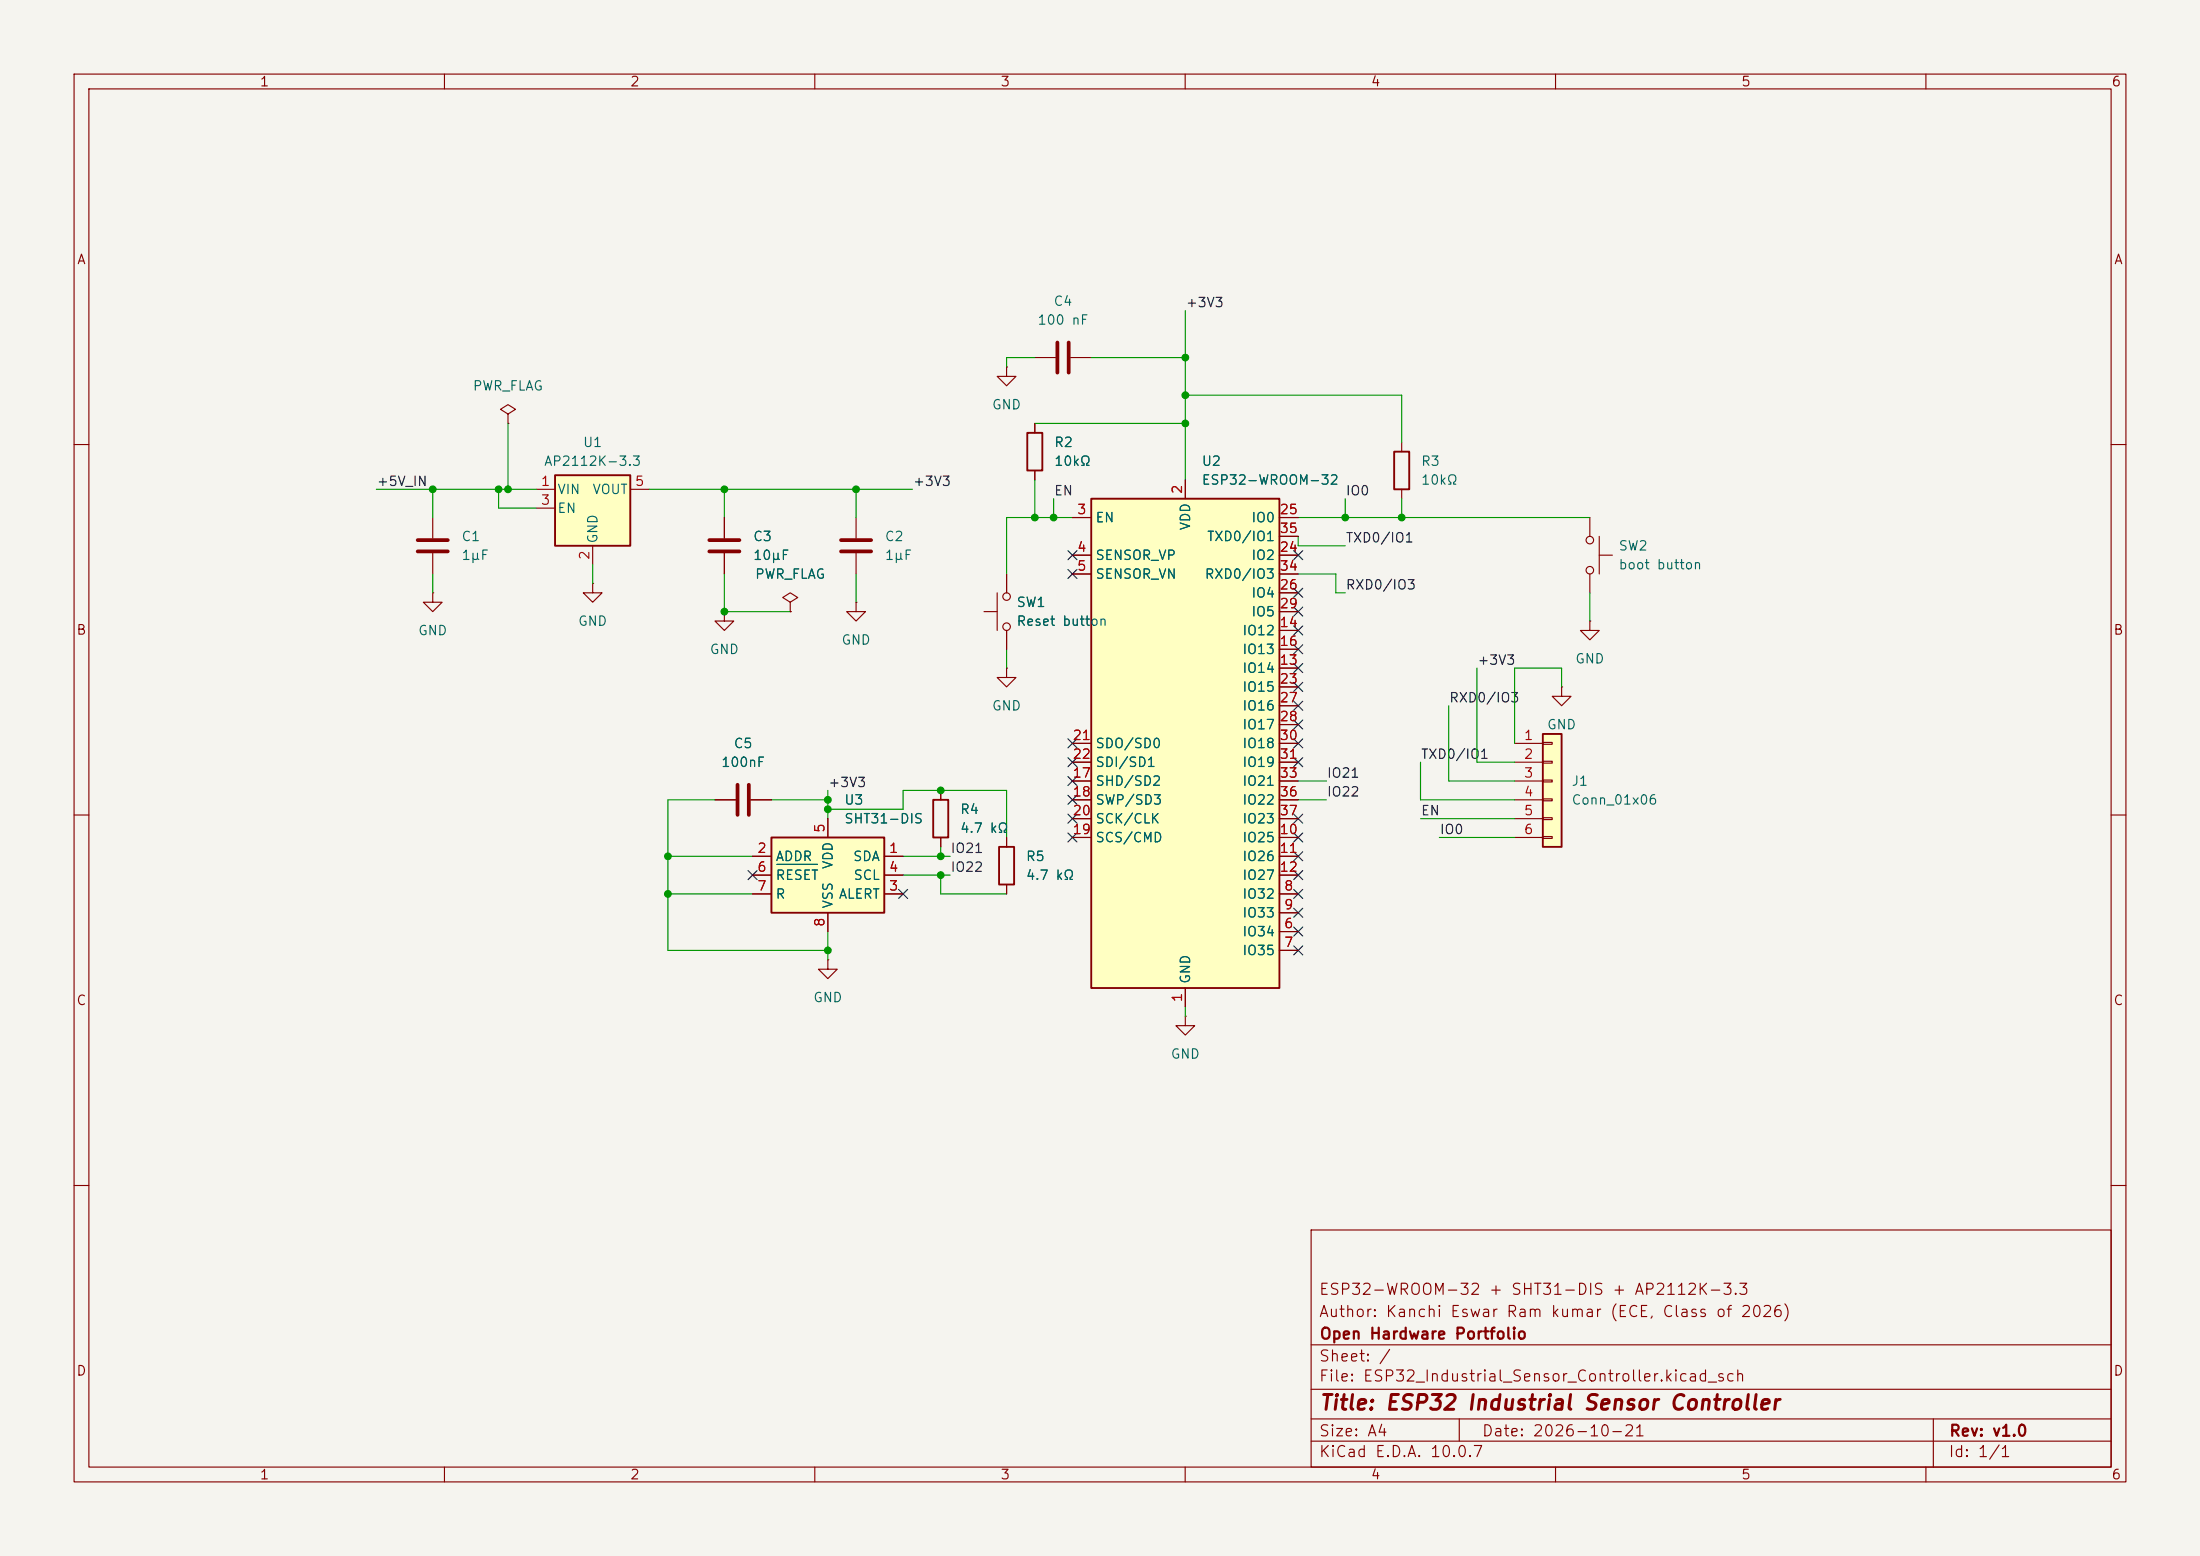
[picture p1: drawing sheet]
<svg xmlns="http://www.w3.org/2000/svg" width="297mm" height="210mm" viewBox="0 0 297 210" stroke-linecap="round" stroke-linejoin="round" font-family="sans-serif">
<path d="M0 0h297v210h-297z" fill="#f5f4ef" stroke="#f5f4ef" stroke-width=".14"/>
<g fill="none" stroke="#840000" stroke-width=".15">
<path d="M10 10h277v190h-277zM12 12h273v186h-273zM60 10v2M110 10v2M160 10v2M210 10v2M260 10v2M10 60h2M285 60h2M10 110h2M285 110h2M10 160h2"/>
<path d="M177 166h108v32h-108zM285 160h2M60 198v2M110 198v2M160 198v2M177 194.5h108M177 191.5h108M177 187.5h108M177 181.5h108M197 191.5v3M210 198v2M260 198v2"/>
<path d="M261 191.5v6.5"/>
</g>
<path d="M208.3 99.1h2.5v15.2h-2.5z" fill="#ffffc2"/>
<path d="M208.3 99.1h2.5v15.2h-2.5z" fill="none" stroke="#840000" stroke-width=".25"/>
<path d="M204.5 100.3h3.8M204.5 102.9h3.8M204.5 105.4h3.8M204.5 108h3.8M204.5 110.5h3.8M204.5 113h3.8M208.3 100.2h1.2v.3h-1.2zM208.3 102.7h1.2v.3h-1.2zM208.3 105.3h1.2v.2h-1.2zM208.3 107.8h1.2v.3h-1.2zM208.3 110.4h1.2v.2h-1.2zM208.3 112.9h1.2v.3h-1.2z" fill="none" stroke="#840000" stroke-width=".15"/>
<path d="M104.1 113h15.3v10.2h-15.3z" fill="#ffffc2"/>
<path d="M138.7 58.4h2v5.1h-2zM188.2 61h2v5h-2zM104.1 113h15.3v10.2h-15.3zM126 108h2v5h-2zM134.9 114.3h2v5.1h-2z" fill="none" stroke="#840000" stroke-width=".25"/>
<g fill="none" stroke="#840000" stroke-width=".15">
<path d="M68.6 55.9l1-.7-1-.6-1 .6 1 .7v1.3M68.6 57.2h.1M135.9 49.5v1.3h1.3l-1.3 1.3-1.3-1.3h1.3M135.9 49.5h.1M139.7 57.2v1.2M139.7 48.3h2.8M144.5 48.3h2.8M189.2 59.7v1.3M58.4 69.9v2.7M58.4 74.7v2.8M97.8 69.9v2.7M97.8 74.7v2.8"/>
<path d="M135.9 77.5v2.5M139.7 63.5v1.3M189.2 66v1.3M214.6 69.9v2.5M214.6 77.5v2.5M215.9 74.9h1.8M215.9 72.4v5.1M58.4 80v1.3h1.3l-1.3 1.3-1.3-1.3h1.3M58.4 80h.1M97.8 82.6v1.2h1.3l-1.3 1.3-1.3-1.3h1.3M97.8 82.6h.1M106.7 81.3l1-.7-1-.6-1 .6 1 .7v1.3"/>
<path d="M106.7 82.6h.1M132.8 82.6h1.8M134.6 80v5.1M135.9 90.2v1.2h1.3l-1.3 1.3-1.3-1.3h1.3M135.9 90.2h.1M135.9 85.1v2.5M210.8 92.7v1.3h1.3l-1.3 1.3-1.3-1.3h1.3M210.8 92.7h.1M214.6 83.8v1.3h1.3l-1.3 1.3-1.2-1.3h1.2M214.6 83.8h.1M96.5 108h2.8M101.3 108h2.8"/>
<path d="M101.6 115.6h2.5M101.6 118.1h2.5M111.8 110.5v2.5M119.4 115.6h2.5M119.4 118.1h2.5M127 106.7v1.3M127 113v1.3M135.9 113v1.3M135.9 119.4v1.3M101.6 120.7h2.5M111.8 129.5v1.3h1.2l-1.2 1.3-1.3-1.3h1.3M111.8 129.5h.1"/>
<path d="M111.8 123.2v2.5M119.4 120.7h2.5"/>
<circle cx="214.6" cy="72.9" r=".51"/>
<circle cx="214.6" cy="77" r=".51"/>
<circle cx="135.9" cy="84.6" r=".51"/>
<circle cx="135.9" cy="80.5" r=".51"/>
</g>
<path d="M104.9 116.7h5.5" fill="none" stroke="#006464" stroke-width=".15"/>
<path d="M142.7 46.2v4.1M144.3 46.2v4.1M56.4 72.9h4.1M56.4 74.4h4.1M95.8 72.9h4M95.8 74.4h4M99.6 105.9v4.1M101.1 105.9v4.1" fill="none" stroke="#840000" stroke-width=".51"/>
<path d="M74.9 64.1h10.2v9.6h-10.2z" fill="#ffffc2"/>
<path d="M74.9 64.1h10.2v9.6h-10.2z" fill="none" stroke="#840000" stroke-width=".25"/>
<path d="M72.4 66h2.5M72.4 68.6h2.5M80 78.7v1.3h1.3l-1.3 1.3-1.3-1.3h1.3M80 78.7h.1M80 73.7v2.5M85.1 66h2.5M115.6 81.3v1.3h1.2l-1.2 1.2-1.3-1.2h1.3M115.6 81.3h.1" fill="none" stroke="#840000" stroke-width=".15"/>
<path d="M147.3 67.3h25.4v66.1h-25.4z" fill="#ffffc2"/>
<path d="M147.3 67.3h25.4v66.1h-25.4z" fill="none" stroke="#840000" stroke-width=".25"/>
<g fill="none" stroke="#840000" stroke-width=".15">
<path d="M139.7 57.2v1.2M97.8 69.9v2.7M97.8 74.7v2.8M115.6 69.9v2.7M115.6 74.7v2.8M135.9 77.5v2.5M139.7 63.5v1.3M144.8 69.9h2.5M144.8 74.9h2.5M144.8 77.5h2.5M160 64.8v2.5M172.7 69.9h2.6"/>
<path d="M172.7 74.9h2.6M172.7 77.5h2.6M172.7 72.4h2.6M106.7 82.6h.1M135.9 85.1v2.5M172.7 90.2h2.6M172.7 85.1h2.6M172.7 87.6h2.6M172.7 92.7h2.6M172.7 80h2.6M172.7 95.3h2.6M172.7 97.8h2.6"/>
<path d="M172.7 82.6h2.6M96.5 108h2.8M101.3 108h2.8M101.6 115.6h2.5M101.6 118.1h2.5M111.8 110.5v2.5M119.4 115.6h2.5M119.4 118.1h2.5M127 106.7v1.3M127 113v1.3M135.9 113v1.3M135.9 119.4v1.3"/>
<path d="M144.8 113h2.5M144.8 105.4h2.5M144.8 108h2.5M144.8 110.5h2.5M144.8 100.3h2.5M144.8 102.9h2.5M172.7 113h2.6M172.7 115.6h2.6M172.7 118.1h2.6M172.7 105.4h2.6M172.7 108h2.6M172.7 110.5h2.6"/>
<path d="M172.7 100.3h2.6M172.7 102.9h2.6M101.6 120.7h2.5M111.8 123.2v2.5M119.4 120.7h2.5M160 137.2v1.2h1.3l-1.3 1.3-1.3-1.3h1.3M160 137.2h.1M160 133.4v2.5M172.7 125.7h2.6M172.7 128.3h2.6M172.7 120.7h2.6M172.7 123.2h2.6"/>
</g>
<path d="M113.5 72.9h4.1M113.5 74.4h4.1" fill="none" stroke="#840000" stroke-width=".51"/>
<g fill="none" stroke="#009600" stroke-width=".15">
<path d="M68.6 57.2v8.8M139.7 57.2h20.3M139.7 48.3h-3.8v1.2M147.3 48.3h12.7M160 41.9v22.9M160 53.3h29.2v6.4M50.8 66h21.6M58.4 66v3.9M58.4 77.5v2.5M67.3 66v2.6h5.1M80 76.2v2.5M87.6 66h35.6"/>
<path d="M97.8 66v3.9M97.8 77.5v5.1h8.9M115.6 66v3.9M115.6 77.5v3.8M139.7 64.8v5.1M142.2 67.3v2.6M144.8 69.9h-8.9v7.6M175.3 69.9h39.3M175.3 77.5h5v2.5h1.3M175.3 72.4v1.3h6.3M181.6 67.3v2.6M189.2 67.3v2.6"/>
<path d="M135.9 87.6v2.6M195.6 95.3v10.1h8.9M199.4 90.2v12.7h5.1M210.8 92.7v-2.5h-6.3v10.1M214.6 80v3.8M90.2 115.6h11.4M96.5 108h-6.3v20.3h21.6M104.1 108h7.7M111.8 109.2h10.1v-2.5h14v6.3M111.8 106.7v3.8M121.9 115.6h6.4M121.9 118.1h6.4"/>
<path d="M127 118.1v2.6h8.9M127 114.3v1.3M175.3 105.4h3.8M175.3 108h3.8M191.8 102.9v5.1h12.7M191.8 110.5h12.7M194.3 113h10.2M90.2 120.7h11.4M111.8 125.7v3.8M160 135.9v1.3"/>
</g>
<g fill="none" stroke="#000084" stroke-width=".15">
<path d="M144.2 76.9l1.2 1.2M144.2 74.3l1.2 1.2M145.4 74.3l-1.2 1.2M145.4 76.9l-1.2 1.2M174.7 74.3l1.2 1.2M174.7 79.4l1.2 1.2M175.9 74.3l-1.2 1.2M175.9 79.4l-1.2 1.2M144.2 99.7l1.2 1.2M145.4 99.7l-1.2 1.2M174.7 97.2l1.2 1.2M174.7 99.7l1.2 1.2"/>
<path d="M174.7 92.1l1.2 1.2M174.7 81.9l1.2 1.3M174.7 87l1.2 1.2M174.7 84.5l1.2 1.2M174.7 89.6l1.2 1.2M174.7 94.6l1.2 1.3M175.9 97.2l-1.2 1.2M175.9 99.7l-1.2 1.2M175.9 81.9l-1.2 1.3M175.9 92.1l-1.2 1.2M175.9 87l-1.2 1.2M175.9 84.5l-1.2 1.2"/>
<path d="M175.9 89.6l-1.2 1.2M175.9 94.6l-1.2 1.3M101 117.5l1.2 1.2M102.2 117.5l-1.2 1.2M144.2 102.3l1.2 1.2M144.2 112.4l1.2 1.2M144.2 104.8l1.2 1.2M144.2 109.9l1.2 1.2M144.2 107.3l1.2 1.3M145.4 102.3l-1.2 1.2M145.4 112.4l-1.2 1.2M145.4 104.8l-1.2 1.2"/>
<path d="M145.4 109.9l-1.2 1.2M145.4 107.3l-1.2 1.3M174.7 102.3l1.2 1.2M174.7 117.5l1.2 1.2M174.7 112.4l1.2 1.2M174.7 109.9l1.2 1.2M174.7 115l1.2 1.2M175.9 102.3l-1.2 1.2M175.9 117.5l-1.2 1.2M175.9 112.4l-1.2 1.2M175.9 109.9l-1.2 1.2M175.9 115l-1.2 1.2"/>
<path d="M121.3 120l1.2 1.3M122.5 120l-1.2 1.3M174.7 120l1.2 1.3M174.7 127.7l1.2 1.2M174.7 125.1l1.2 1.2M174.7 122.6l1.2 1.2M175.9 120l-1.2 1.3M175.9 127.7l-1.2 1.2M175.9 125.1l-1.2 1.2M175.9 122.6l-1.2 1.2"/>
</g>
<path d="M104.9 116.7h5.5" fill="none" stroke="#006464" stroke-width=".15"/>
<g fill="#009600" stroke="#009600" stroke-width=".14">
<circle cx="97.8" cy="82.6" r=".46"/>
<circle cx="111.8" cy="109.2" r=".46"/>
<circle cx="111.8" cy="108" r=".46"/>
<circle cx="111.8" cy="128.3" r=".46"/>
<circle cx="58.4" cy="66" r=".46"/>
<circle cx="90.2" cy="120.7" r=".46"/>
<circle cx="67.3" cy="66" r=".46"/>
<circle cx="90.2" cy="115.6" r=".46"/>
<circle cx="97.8" cy="66" r=".46"/>
<circle cx="68.6" cy="66" r=".46"/>
<circle cx="160" cy="53.3" r=".46"/>
<circle cx="160" cy="57.2" r=".46"/>
<circle cx="181.6" cy="69.9" r=".46"/>
<circle cx="189.2" cy="69.9" r=".46"/>
<circle cx="115.6" cy="66" r=".46"/>
<circle cx="160" cy="48.3" r=".46"/>
<circle cx="139.7" cy="69.9" r=".46"/>
<circle cx="142.2" cy="69.9" r=".46"/>
<circle cx="127" cy="118.1" r=".46"/>
<circle cx="127" cy="106.7" r=".46"/>
<circle cx="127" cy="115.6" r=".46"/>
</g>
<text font-size="2" fill="#840000" x="178" y="190.8">Title: ESP32 Industrial Sensor Controller</text>
<g font-size="1.5" fill="#840000">
<text x="178" y="178.1">Author: Kanchi Eswar Ram kumar (ECE, Class of 2026)</text>
<text x="178" y="175.1">ESP32-WROOM-32 + SHT31-DIS + AP2112K-3.3</text>
<text x="178" y="184.1">Sheet: /</text>
<text x="178" y="181.1">Open Hardware Portfolio</text>
<text x="178" y="186.8">File: ESP32_Industrial_Sensor_Controller.kicad_sch</text>
<text x="178" y="197">KiCad E.D.A. 10.0.7</text>
<text x="178" y="194.2">Size: A4</text>
<text x="200" y="194.2">Date: 2026-10-21</text>
<text x="263" y="197">Id: 1/1</text>
<text x="263" y="194.2">Rev: v1.0</text>
</g>
<g font-size="1.3" fill="#840000">
<text x="35" y="12">1</text>
<text x="85" y="12">2</text>
<text x="135" y="12">3</text>
<text x="185" y="12">4</text>
<text x="235" y="12">5</text>
<text x="285" y="12">6</text>
<text x="10.3" y="36">A</text>
<text x="285.3" y="36">A</text>
<text x="10.2" y="86">B</text>
<text x="285.2" y="86">B</text>
<text x="10.2" y="136">C</text>
<text x="285.2" y="136">C</text>
<text x="10.2" y="186">D</text>
<text x="285.2" y="186">D</text>
<text x="35" y="200">1</text>
<text x="85" y="200">2</text>
<text x="135" y="200">3</text>
<text x="185" y="200">4</text>
<text x="235" y="200">5</text>
<text x="285" y="200">6</text>
</g>
<g font-size="1.3" fill="#006464">
<text x="142.1" y="41.6">C4</text>
<text x="140" y="44.1">100 nF</text>
<text x="63.7" y="53">PWR_FLAG</text>
<text x="133.8" y="55.6">GND</text>
<text x="73.4" y="63.2">AP2112K-3.3</text>
<text x="78.6" y="60.7">U1</text>
<text x="142.2" y="60.7">R2</text>
<text x="142.2" y="63.2">10kΩ</text>
<text x="162.1" y="63.2">U2</text>
<text x="162.1" y="65.7">ESP32-WROOM-32</text>
<text x="191.8" y="63.2">R3</text>
<text x="191.8" y="65.7">10kΩ</text>
<text x="75.2" y="67">VIN</text>
<text x="75.2" y="69.5">EN</text>
<text x="79.9" y="67">VOUT</text>
<text x="147.8" y="70.8">EN</text>
<text x="161" y="71.7" transform="rotate(-90 161 71.7)">VDD</text>
<text x="168.8" y="70.8">IO0</text>
<text x="62.2" y="73.4">C1</text>
<text x="62.2" y="75.9">1µF</text>
<text x="81" y="73.4" transform="rotate(-90 81 73.4)">GND</text>
<text x="101.6" y="73.4">C3</text>
<text x="101.6" y="75.9">10µF</text>
<text x="119.4" y="73.4">C2</text>
<text x="119.4" y="75.9">1µF</text>
<text x="147.8" y="75.9">SENSOR_VP</text>
<text x="162.9" y="73.4">TXD0/IO1</text>
<text x="168.8" y="75.9">IO2</text>
<text x="218.4" y="74.6">SW2</text>
<text x="218.4" y="77.2">boot button</text>
<text x="101.8" y="78.4">PWR_FLAG</text>
<text x="137.1" y="82.2">SW1</text>
<text x="147.8" y="78.4">SENSOR_VN</text>
<text x="162.6" y="78.4">RXD0/IO3</text>
<text x="168.8" y="81">IO4</text>
<text x="168.8" y="83.5">IO5</text>
<text x="56.4" y="86.1">GND</text>
<text x="77.9" y="84.8">GND</text>
<text x="95.7" y="88.6">GND</text>
<text x="113.5" y="87.3">GND</text>
<text x="137.1" y="84.8">Reset button</text>
<text x="167.6" y="86.1">IO12</text>
<text x="167.6" y="88.6">IO13</text>
<text x="212.6" y="89.9">GND</text>
<text x="167.6" y="91.1">IO14</text>
<text x="167.6" y="93.7">IO15</text>
<text x="99" y="101.3">C5</text>
<text x="133.8" y="96.2">GND</text>
<text x="147.8" y="101.3">SDO/SD0</text>
<text x="167.6" y="96.2">IO16</text>
<text x="167.6" y="98.8">IO17</text>
<text x="167.6" y="101.3">IO18</text>
<text x="208.8" y="98.8">GND</text>
<text x="97.3" y="103.8">100nF</text>
<text x="147.8" y="106.4">SHD/SD2</text>
<text x="147.8" y="103.8">SDI/SD1</text>
<text x="167.6" y="103.8">IO19</text>
<text x="167.6" y="106.4">IO21</text>
<text x="212.1" y="106.4">J1</text>
<text x="113.9" y="108.9">U3</text>
<text x="113.9" y="111.5">SHT31-DIS</text>
<text x="129.5" y="110.2">R4</text>
<text x="129.5" y="112.7">4.7 kΩ</text>
<text x="147.8" y="108.9">SWP/SD3</text>
<text x="147.8" y="114">SCS/CMD</text>
<text x="147.8" y="111.5">SCK/CLK</text>
<text x="167.6" y="114">IO25</text>
<text x="167.6" y="108.9">IO22</text>
<text x="167.6" y="111.5">IO23</text>
<text x="212.1" y="108.9">Conn_01x06</text>
<text x="104.6" y="116.5">ADDR</text>
<text x="104.6" y="119.1">RESET</text>
<text x="112.7" y="117.4" transform="rotate(-90 112.7 117.4)">VDD</text>
<text x="115.1" y="116.5">SDA</text>
<text x="115.1" y="119.1">SCL</text>
<text x="138.4" y="116.5">R5</text>
<text x="138.4" y="119.1">4.7 kΩ</text>
<text x="167.6" y="116.5">IO26</text>
<text x="167.6" y="119.1">IO27</text>
<text x="104.6" y="121.6">R</text>
<text x="112.7" y="122.7" transform="rotate(-90 112.7 122.7)">VSS</text>
<text x="113.1" y="121.6">ALERT</text>
<text x="167.6" y="121.6">IO32</text>
<text x="167.6" y="124.2">IO33</text>
<text x="167.6" y="126.7">IO34</text>
<text x="167.6" y="129.2">IO35</text>
<text x="109.7" y="135.6">GND</text>
<text x="161" y="132.9" transform="rotate(-90 161 132.9)">GND</text>
<text x="158" y="143.2">GND</text>
</g>
<g font-size="1.3" fill="#0f0f0f">
<text x="160" y="41.8">+3V3</text>
<text x="50.8" y="65.9">+5V_IN</text>
<text x="123.2" y="65.9">+3V3</text>
<text x="142.2" y="67.2">EN</text>
<text x="181.6" y="67.2">IO0</text>
<text x="181.6" y="73.5">TXD0/IO1</text>
<text x="181.6" y="79.9">RXD0/IO3</text>
<text x="195.6" y="95.1">RXD0/IO3</text>
<text x="199.4" y="90">+3V3</text>
<text x="111.7" y="106.6">+3V3</text>
<text x="179" y="105.3">IO21</text>
<text x="179" y="107.8">IO22</text>
<text x="191.7" y="102.7">TXD0/IO1</text>
<text x="191.7" y="110.4">EN</text>
<text x="194.3" y="112.9">IO0</text>
<text x="128.2" y="115.4">IO21</text>
<text x="128.2" y="118">IO22</text>
</g>
<g font-size="1.3" fill="#a90000">
<text x="72.9" y="65.9">1</text>
<text x="85.6" y="65.9">5</text>
<text x="72.9" y="68.4">3</text>
<text x="145.3" y="69.7">3</text>
<text x="159.9" y="66.8" transform="rotate(-90 159.9 66.8)">2</text>
<text x="172.7" y="69.7">25</text>
<text x="79.9" y="75.7" transform="rotate(-90 79.9 75.7)">2</text>
<text x="145.3" y="74.8">4</text>
<text x="145.3" y="77.3">5</text>
<text x="172.7" y="74.8">24</text>
<text x="172.7" y="77.3">34</text>
<text x="172.7" y="72.3">35</text>
<text x="172.7" y="79.9">26</text>
<text x="172.7" y="82.4">29</text>
<text x="172.7" y="85">14</text>
<text x="172.7" y="87.5">16</text>
<text x="172.7" y="90">13</text>
<text x="172.7" y="92.6">23</text>
<text x="172.7" y="95.1">27</text>
<text x="144.7" y="100.2">21</text>
<text x="172.7" y="97.7">28</text>
<text x="172.7" y="100.2">30</text>
<text x="205.6" y="100.2">1</text>
<text x="144.7" y="105.3">17</text>
<text x="144.7" y="107.8">18</text>
<text x="144.7" y="102.7">22</text>
<text x="172.7" y="102.7">31</text>
<text x="172.7" y="105.3">33</text>
<text x="172.7" y="107.8">36</text>
<text x="205.6" y="102.7">2</text>
<text x="205.6" y="105.3">3</text>
<text x="205.6" y="107.8">4</text>
<text x="111.6" y="112.5" transform="rotate(-90 111.6 112.5)">5</text>
<text x="144.7" y="112.9">19</text>
<text x="144.7" y="110.4">20</text>
<text x="172.7" y="112.9">10</text>
<text x="172.7" y="110.4">37</text>
<text x="205.6" y="110.4">5</text>
<text x="205.6" y="112.9">6</text>
<text x="102.1" y="115.4">2</text>
<text x="102.1" y="118">6</text>
<text x="119.9" y="115.4">1</text>
<text x="119.9" y="118">4</text>
<text x="172.7" y="115.4">11</text>
<text x="172.7" y="118">12</text>
<text x="102.1" y="120.5">7</text>
<text x="111.6" y="125.2" transform="rotate(-90 111.6 125.2)">8</text>
<text x="119.9" y="120.5">3</text>
<text x="173.3" y="125.6">6</text>
<text x="173.3" y="120.5">8</text>
<text x="173.3" y="123.1">9</text>
<text x="173.3" y="128.1">7</text>
<text x="159.9" y="135.4" transform="rotate(-90 159.9 135.4)">1</text>
</g>
</svg>
